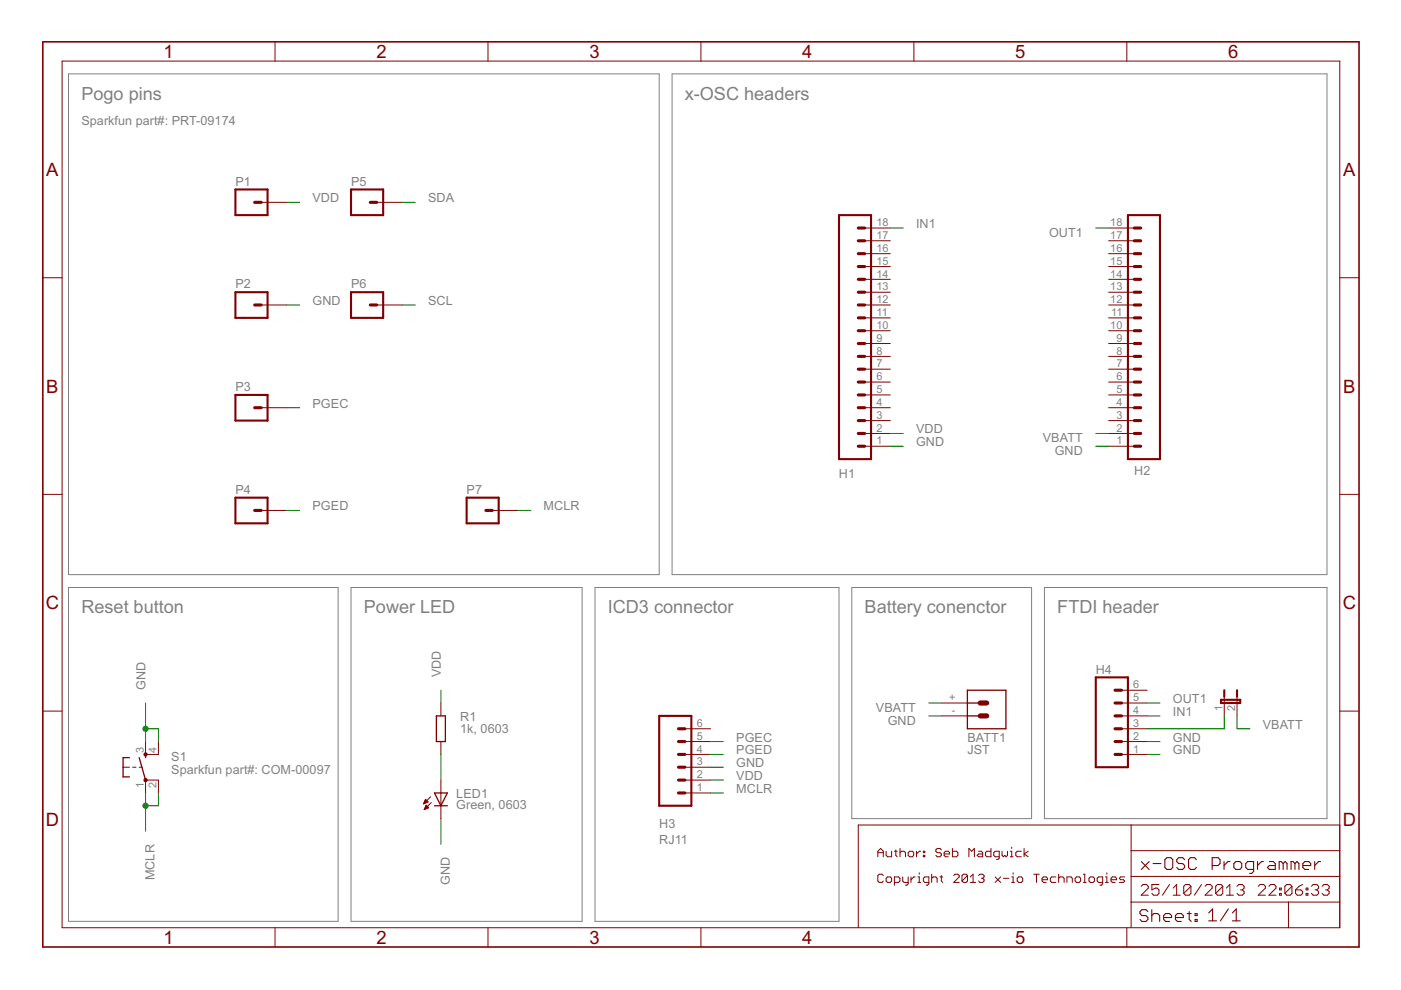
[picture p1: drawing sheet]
<svg xmlns="http://www.w3.org/2000/svg" width="297mm" height="210mm" viewBox="0 0 297 210" stroke-linecap="round" stroke-linejoin="round" font-family="sans-serif">
<path d="M14.5 15.7h125.3v106.1h-125.3zM142.5 15.7h138.8v106.1h-138.8zM14.5 124.6h57.2v70.7h-57.2zM74.4 124.6h49v70.7h-49zM126.2 124.6h51.7v70.7h-51.7zM180.6 124.6h38.1v49h-38.1zM221.4 124.6h59.9v49h-59.9z" fill="none" stroke="#808080" stroke-width=".21"/>
<g fill="none" stroke="#800000" stroke-width=".21">
<path d="M13.2 13h270.9v183.7h-270.9zM58.3 8.9v4.1M103.5 8.9v4.1M148.6 8.9v4.1M193.8 8.9v4.1M238.9 8.9v4.1M9.1 58.9h4.1M55.4 42.9h5.4M79.9 42.9h5.4M183.3 59.2h5.5M183.3 56.5h5.5M183.3 53.8h5.5"/>
<path d="M183.3 51.1h5.5M183.3 48.3h5.5M235.1 59.2h5.4M235.1 56.5h5.4M235.1 53.8h5.4M235.1 51.1h5.4M235.1 48.3h5.4M284.1 58.9h4M55.4 64.7h5.4M79.9 64.7h5.4M183.3 78.3h5.5M183.3 75.6h5.5"/>
<path d="M183.3 72.8h5.5M183.3 70.1h5.5M183.3 67.4h5.5M183.3 64.7h5.5M183.3 62h5.5M235.1 78.3h5.4M235.1 75.6h5.4M235.1 72.8h5.4M235.1 70.1h5.4M235.1 67.4h5.4M235.1 64.7h5.4M235.1 62h5.4"/>
<path d="M55.4 86.4h5.4M183.3 91.9h5.5M183.3 89.2h5.5M183.3 86.4h5.5M183.3 83.7h5.5M183.3 81h5.5M183.3 94.6h5.5M235.1 91.9h5.4M235.1 89.2h5.4M235.1 86.4h5.4M235.1 83.7h5.4M235.1 81h5.4"/>
<path d="M235.1 94.6h5.4M9.1 104.8h4.1M55.4 108.2h5.4M104.4 108.2h5.4M284.1 104.8h4M9.1 150.8h4.1M30.9 157.2v2.8h2.7v-2.8M93.5 149.1v2.7M93.5 157.2v2.8M145.2 160h5.5M145.2 157.2h5.5M145.2 154.5h5.5"/>
<path d="M199.7 149.1h5.4M199.7 151.8h5.4M237.8 160h5.4M237.8 157.2h5.4M237.8 154.5h5.4M237.8 149.1h5.4M237.8 151.8h5.4M237.8 146.3h5.4M259.6 147.7v4.1M262.3 147.7v4.1M284.1 150.8h4M26.1 162.7h1.4"/>
<path d="M28.1 162.7h.7M29.5 162.7h.7M30.9 168.1v-2.7h2.7v2.7M89.8 170.4h.1M89.9 170.3h.3M89.9 170.1h.6M90 171.6h.1M90 170h.7M90 169.9h.6M90 171.4h.4M90.1 171.3h.7M90.1 169.7h.4"/>
<path d="M90.1 171.2h.7M90.2 169.6h.1M90.2 169.5l.6 .5-1 .4zM90.2 171h.5M90.3 170.9h.3M90.3 170.8h.1M90.3 170.7l.6 .6-1 .4zM91.3 168.9l-1.5 1.5M91.4 170.2l-1.5 1.5M93.5 165.4v8.2M145.2 168.1h5.5M145.2 165.4h5.5"/>
<path d="M145.2 162.7h5.5M190.8 179.9v1.8M201.9 179.9v1.8h.9l.3-.3v-.6l-.3-.3h-.9M210.1 179.9v1.8h-.9l-.3-.3v-.6l.3-.3h.9M214.5 179.6v.3M217.1 179.9v1.8M239.8 174.9v21.8M284.1 174.9h-102.1v21.8M58.3 196.7v4.1M103.5 196.7v4.1M148.6 196.7v4.1M186.1 181.7v-1.2l.6-.6 .6 .6v1.2"/>
<path d="M186.1 180.8h1.2M187.3 185.6l-.3-.2h-.6l-.3 .2v1.2l.3 .3h.6l.3-.3M187.9 186.2l.3-.3h.6l.2 .3v.6l-.2 .3h-.6l-.3-.3zM187.9 180.5v.9l.3 .3h.8v-1.2M189.6 187.1h.9l.3-.3v-.6l-.3-.3h-.9v1.8M189.6 180.5h.6M189.9 180.2v1.2l.3 .3M190.8 180.8l.3-.3h.6l.3 .3v.9M191.4 185.9v.9l.3 .3h.9M192.6 185.9v1.5l-.3 .3h-.3M192.8 180.5h.6l.3 .3v.6l-.3 .3h-.6l-.2-.3v-.6zM193.1 185.9v1.2"/>
<path d="M193.8 196.7v4.1M194 185.9h-.3l-.6 .6M194.3 180.5v1.2M194.6 187.1h.6M194.6 185.9h.3v1.2M194.9 185.1v.3M195.2 180.5h-.3l-.6 .6M195.8 180.5h.3v.3h-.3zM195.8 181.4h.3v.3h-.3zM196.9 187.1h-.8l-.3-.3v-.6l.3-.3h.8v1.5l-.2 .3h-.3M197.5 186.2l.3-.3h.6l.3 .3v.9M197.5 185.4v1.7"/>
<path d="M199.3 185.9h.6M199.6 180.2l-.3-.3h-.6l-.3 .3v.3l.3 .3h.6l.3 .3v.3l-.3 .3h-.6l-.3-.3M199.6 185.6v1.2l.3 .3M200.2 181.1h1.1v-.3l-.3-.3h-.6l-.2 .3v.6l.2 .3h.6M202.2 185.6l.3-.2h.6l.3 .2v.3l-1.2 1.2h1.2M205.1 185.6l-.2-.2h-.6l-.3 .2v1.2M205.1 185.6v1.2l-.2 .3h-.6l-.3-.3M205.1 185.6l-1.1 1.2M205.4 181.7v-1.8l.6 .6 .6-.6v1.8M205.7 187.1h1.2M205.7 185.9l.6-.5v1.7M207.5 185.6l.3-.2h.5l.3 .2v.3l-.3 .3"/>
<path d="M207.5 180.5h.6l.2 .3v.9h-.8l-.3-.3 .3-.3h.8M208.1 186.2h.2M208.3 186.2l.3 .3v.3l-.3 .3h-.5l-.3-.3M211 185.9l1.2 1.2M211.9 181.7h-.9l-.3-.3v-.6l.3-.3h.9v1.4l-.3 .3h-.3M212.2 185.9l-1.2 1.2M212.4 180.5v.9l.3 .3 .3-.3 .3 .3 .3-.3v-.9M212.7 186.2h1.2M214.2 181.7h.6M214.2 180.5h.3v1.2M214.5 187.1h.6M214.5 185.9h.3v1.2"/>
<path d="M214.8 185.1v.3M215.7 186.2l.3-.3h.5l.3 .3v.6l-.3 .3h-.5l-.3-.3zM216.5 180.5h-.8l-.3 .3v.6l.3 .3h.8M218 180.5l-.9 .6 .9 .6M219.2 185.4h1.1M219.8 185.4v1.7M220.9 186.5h1.2v-.3l-.3-.3h-.6l-.3 .3v.6l.3 .3h.6M223.9 185.9h-.9l-.3 .3v.6l.3 .3h.9M224.5 186.2l.2-.3h.6l.3 .3v.9M224.5 185.4v1.7M226.2 187.1v-1.2h.9l.3 .3v.9M228.2 185.9h.6l.3 .3v.6l-.3 .3h-.6l-.3-.3v-.6z"/>
<path d="M229.7 185.4h.3v1.7M229.7 187.1h.6M231.2 185.9h.6l.3 .3v.6l-.3 .3h-.6l-.3-.3v-.6zM233.8 187.1h-.9l-.3-.3v-.6l.3-.3h.9v1.5l-.3 .3h-.3M234.4 187.1h.6M234.4 185.9h.3v1.2M234.7 185.1v.3M235.6 186.5h1.1v-.3l-.3-.3h-.6l-.2 .3v.6l.2 .3h.6M238.5 185.9h-.9l-.3 .3 .3 .3h.6l.3 .3-.3 .3h-.9M238.9 196.7v4.1M239.8 191.3h44.3M239.8 185.8h44.3"/>
<path d="M239.8 180.4h44.3M242 187.9l.3-.4h.8l.4 .4v.4l-1.5 1.5h1.5M245.7 187.5h-1.5v1.2l.8-.4h.3l.4 .4v.7l-.4 .4h-.7l-.4-.4M248 187.5l-1.5 2.3M248.7 189.8h1.5M248.7 188.3l.8-.8v2.3M252.5 187.9v1.5l-.4 .4h-.7l-.4-.4M252.5 187.9l-.4-.4h-.7l-.4 .4v1.5M252.5 187.9l-1.5 1.5M254.7 187.5l-1.5 2.3M255.5 187.9l.4-.4h.7l.4 .4v.4l-1.5 1.5h1.5M259.2 187.9v1.5l-.3 .4h-.8l-.4-.4"/>
<path d="M259.2 187.9l-.3-.4h-.8l-.4 .4v1.5M259.2 187.9l-1.5 1.5M260 189.8h1.5M260 188.3l.8-.8v2.3M262.3 187.9l.3-.4h.8l.4 .4v.4l-.4 .4M263 188.7h.4M263.4 188.7l.4 .3v.4l-.4 .4h-.8l-.3-.4M266.8 187.9l.3-.4h.8l.4 .4v.4l-1.5 1.5h1.5M269 187.9l.4-.4h.8l.3 .4v.4l-1.5 1.5h1.5M271.3 189.4h.4v.4h-.4zM271.3 188.3h.4v.4h-.4zM273.2 191.3v5.4"/>
<path d="M273.9 187.9v1.5l-.4 .4h-.7l-.4-.4M273.9 187.9l-.4-.4h-.7l-.4 .4v1.5M273.9 187.9l-1.5 1.5M274.7 188.7h1.1l.4 .3v.4l-.4 .4h-.8l-.3-.4zM276.2 187.5l-.8 .4-.7 .8M276.9 189.4h.4v.4h-.4zM276.9 188.3h.4v.4h-.4zM278 187.9l.4-.4h.8l.4 .4v.4l-.4 .4M278.8 188.7h.4M279.2 188.7l.4 .3v.4l-.4 .4h-.8l-.4-.4M280.3 187.9l.4-.4h.7l.4 .4v.4l-.4 .4M281.1 188.7h.3"/>
<path d="M281.4 188.7l.4 .3v.4l-.4 .4h-.7l-.4-.4"/>
</g>
<g fill="none" stroke="#800000" stroke-width=".44">
<path d="M49.9 40.2h6.8v5.4h-6.8zM74.4 40.2h6.8v5.4h-6.8zM177.9 45.6h6.8v51.7h-6.8zM239.1 45.6h6.8v51.7h-6.8zM49.9 62h6.8v5.4h-6.8zM74.4 62h6.8v5.4h-6.8zM49.9 83.7h6.8v5.5h-6.8zM49.9 105.5h6.8v5.5h-6.8zM98.9 105.5h6.8v5.5h-6.8zM139.8 151.8h6.8v19h-6.8zM232.3 143.6h6.8v19.1h-6.8zM258.9 148.4h4.1v.7h-4.1z"/>
<path d="M259.6 146.3v1.4M262.3 146.3v1.4"/>
</g>
<g fill="none" stroke="#800000" stroke-width=".66">
<path d="M54 42.9h1.4M78.5 42.9h1.4M182 56.5h1.3M182 59.2h1.3M182 53.8h1.3M182 51.1h1.3M182 48.3h1.3M240.5 56.5h1.4M240.5 59.2h1.4M240.5 53.8h1.4M240.5 51.1h1.4M240.5 48.3h1.4"/>
<path d="M54 64.7h1.4M78.5 64.7h1.4M182 78.3h1.3M182 75.6h1.3M182 72.8h1.3M182 70.1h1.3M182 62h1.3M182 64.7h1.3M182 67.4h1.3M240.5 78.3h1.4M240.5 75.6h1.4M240.5 72.8h1.4"/>
<path d="M240.5 70.1h1.4M240.5 62h1.4M240.5 64.7h1.4M240.5 67.4h1.4M54 86.4h1.4M182 89.2h1.3M182 91.9h1.3M182 83.7h1.3M182 86.4h1.3M182 81h1.3M182 94.6h1.3M240.5 89.2h1.4"/>
<path d="M240.5 91.9h1.4M240.5 83.7h1.4M240.5 86.4h1.4M240.5 81h1.4M240.5 94.6h1.4M54 108.2h1.4M103 108.2h1.4M143.8 157.2h1.4M143.8 160h1.4M143.8 154.5h1.4M236.4 157.2h1.4M236.4 160h1.4"/>
<path d="M236.4 154.5h1.4M236.4 149.1h1.4M236.4 151.8h1.4M236.4 146.3h1.4M143.8 162.7h1.4M143.8 165.4h1.4M143.8 168.1h1.4"/>
</g>
<path d="M30.9 160v.6M92.5 151.8h1.9v5.4h-1.9zM205.1 146.3h8.2v8.2h-8.2zM205.1 149.1h2.7M205.1 151.8h2.7M27.5 160.6h-1.4v4.1h1.4M29.5 160.6l1.4 4.8M92.1 168.1h2.7l-1.3 2.7zM92.1 170.8h2.7" fill="none" stroke="#800000" stroke-width=".28"/>
<path d="M207.8 149.1h1.4M207.8 151.8h1.4" fill="none" stroke="#800000" stroke-width="1.1"/>
<g fill="none" stroke="#800000" stroke-width=".23">
<path d="M242 182.7l1.6 1.6M243.4 193.3l-.4-.4h-.9l-.4 .4v.4l.4 .4h.9l.4 .4v.4l-.4 .5h-.9l-.4-.5M243.6 182.7l-1.6 1.6M244.2 194.1l.4-.4h.8l.5 .4v1.3M244.2 192.9v2.5M244.5 183.1h1.6M246.7 194.5h1.7v-.4l-.4-.4h-.9l-.4 .4v.8l.4 .5h.9M247.4 181.8h.8l.4 .5v1.6l-.4 .4h-.8l-.4-.4v-1.6zM249.2 194.5h1.7v-.4l-.4-.4h-.9l-.4 .4v.8l.4 .5h.9M251.2 182.3l-.5-.5h-.8l-.4 .5v.4l.4 .4h.8l.5 .4v.4l-.5 .4h-.8l-.4-.4M251.7 193.7h.9M252.1 193.3v1.6l.5 .5"/>
<path d="M253.4 193.7h.4v.4h-.4zM253.4 194.9h.4v.5h-.4zM253.7 182.3l-.4-.5h-.9l-.4 .5v1.6l.4 .4h.9l.4-.4M256.3 193.6l.8-.9v2.5M256.3 195.2h1.6M257 183.5h1.3l.4-.4v-.8l-.4-.5h-1.3v2.5M259.5 182.7v1.6M260.4 192.7l-1.6 2.5M260.8 182.7h-.5l-.8 .8M261.3 195.2h1.7M261.3 193.6l.8-.9v2.5M262 182.7h.9l.4 .4v.8l-.4 .4h-.9l-.4-.4v-.8z"/>
<path d="M265.8 184.3h-1.3l-.4-.4v-.8l.4-.4h1.3v2.1l-.4 .4h-.5M266.6 182.7v1.6M267.9 182.7h-.4l-.9 .8M269.1 182.7h.9l.4 .4v1.2h-1.3l-.4-.4 .4-.4h1.3M272.1 183.1l-.5-.4h-.4v1.6M272.1 183.1v1.2M272.1 183.1l.4-.4 .4 .4v1.2M274.6 183.1l-.4-.4h-.5v1.6M274.6 183.1v1.2M274.6 183.1l.4-.4 .4 .4v1.2M276.2 183.5h1.7v-.4l-.4-.4h-.9l-.4 .4v.8l.4 .4h.9M278.7 182.7v1.6"/>
<path d="M280 182.7h-.4l-.9 .8"/>
</g>
<path d="M9.1 8.9h279v191.9h-279z" fill="none" stroke="#800000" stroke-width=".34"/>
<g fill="#800000" stroke="#800000" stroke-width=".21">
<circle cx="30.9" cy="165.4" r=".36"/>
<circle cx="30.9" cy="160" r=".36"/>
</g>
<g fill="none" stroke="#008000" stroke-width=".21">
<path d="M60.8 42.9h2.7M85.3 42.9h2.7M188.8 48.3h2.7M232.3 48.3h2.8M60.8 64.7h2.7M85.3 64.7h2.7M60.8 86.4h2.7M188.8 94.6h2.7M188.8 91.9h2.7M232.3 94.6h2.8M232.3 91.9h2.8M60.8 108.2h2.7"/>
<path d="M109.8 108.2h2.7M30.9 154.5h2.7v2.7M30.9 149.1v8.1M93.5 146.3v2.8M93.5 160v5.4M150.7 160h2.7M150.7 157.2h2.7M196.9 151.8h2.8M196.9 149.1h2.8M243.2 151.8h2.7M243.2 160h2.7M243.2 157.2h2.7"/>
<path d="M243.2 149.1h2.7M259.6 151.8v2.7h-16.4M262.3 151.8v2.7h2.7M30.9 168.1v8.2M33.6 168.1v2.7h-2.7M93.5 173.6v5.4M150.7 162.7h2.7M150.7 168.1h2.7M150.7 165.4h2.7"/>
</g>
<g fill="#008000" stroke="#008000" stroke-width=".21">
<circle cx="30.9" cy="154.5" r=".55"/>
<circle cx="30.9" cy="170.8" r=".55"/>
</g>
<g font-size="4.4" fill="#800000">
<text x="34.7" y="12.3">1</text>
<text x="79.8" y="12.3">2</text>
<text x="125" y="12.3">3</text>
<text x="170.1" y="12.3">4</text>
<text x="215.3" y="12.3">5</text>
<text x="260.4" y="12.3">6</text>
<text x="9.8" y="37.3">A</text>
<text x="284.8" y="37.3">A</text>
<text x="9.8" y="83.3">B</text>
<text x="284.8" y="83.3">B</text>
<text x="9.7" y="129.2">C</text>
<text x="284.7" y="129.2">C</text>
<text x="9.7" y="175.1">D</text>
<text x="284.7" y="175.1">D</text>
<text x="34.7" y="200.1">1</text>
<text x="79.8" y="200.1">2</text>
<text x="125" y="200.1">3</text>
<text x="170.1" y="200.1">4</text>
<text x="215.3" y="200.1">5</text>
<text x="260.4" y="200.1">6</text>
</g>
<g font-size="4.3" fill="#808080">
<text x="17.2" y="21.1">Pogo pins</text>
<text x="145.2" y="21.1">x-OSC headers</text>
<text x="17.2" y="130">Reset button</text>
<text x="77.1" y="130">Power LED</text>
<text x="128.9" y="130">ICD3 connector</text>
<text x="183.3" y="130">Battery conenctor</text>
<text x="224.2" y="130">FTDI header</text>
</g>
<g font-size="3" fill="#808080">
<text x="17.2" y="26.6">Sparkfun part#: PRT-09174</text>
<text x="49.9" y="39.4">P1</text>
<text x="74.4" y="39.4">P5</text>
<text x="66.3" y="42.9">VDD</text>
<text x="90.8" y="42.9">SDA</text>
<text x="194.2" y="48.3">IN1</text>
<text x="222.4" y="50.2">OUT1</text>
<text x="49.9" y="61.1">P2</text>
<text x="66.3" y="64.7">GND</text>
<text x="74.4" y="61.1">P6</text>
<text x="90.8" y="64.7">SCL</text>
<text x="49.9" y="82.9">P3</text>
<text x="66.3" y="86.5">PGEC</text>
<text x="194.2" y="94.6">GND</text>
<text x="194.2" y="91.9">VDD</text>
<text x="221.1" y="93.8">VBATT</text>
<text x="177.9" y="101.4">H1</text>
<text x="223.6" y="96.5">GND</text>
<text x="240.5" y="100.6">H2</text>
<text x="49.9" y="104.7">P4</text>
<text x="98.9" y="104.7">P7</text>
<text x="66.3" y="108.2">PGED</text>
<text x="115.3" y="108.2">MCLR</text>
<text x="93.5" y="143.6" transform="rotate(-90 93.5 143.6)">VDD</text>
<text x="232.3" y="142.8">H4</text>
<text x="30.9" y="146.3" transform="rotate(-90 30.9 146.3)">GND</text>
<text x="248.7" y="149.1">OUT1</text>
<text x="97.6" y="155.3">1k, 0603</text>
<text x="97.6" y="152.9">R1</text>
<text x="185.7" y="151">VBATT</text>
<text x="188.2" y="153.7">GND</text>
<text x="248.7" y="151.8">IN1</text>
<text x="267.7" y="154.5">VBATT</text>
<text x="36.3" y="161.3">S1</text>
<text x="156.1" y="160">PGED</text>
<text x="156.1" y="157.2">PGEC</text>
<text x="205.1" y="160">JST</text>
<text x="205.1" y="157.2">BATT1</text>
<text x="248.7" y="160">GND</text>
<text x="248.7" y="157.2">GND</text>
<text x="36.3" y="164">Sparkfun part#: COM-00097</text>
<text x="156.1" y="162.7">GND</text>
<text x="156.1" y="165.4">VDD</text>
<text x="96.7" y="171.5">Green, 0603</text>
<text x="96.7" y="169.2">LED1</text>
<text x="156.1" y="168.1">MCLR</text>
<text x="139.8" y="179">RJ11</text>
<text x="139.8" y="175.5">H3</text>
<text x="32.8" y="186.6" transform="rotate(-90 32.8 186.6)">MCLR</text>
<text x="95.4" y="187.7" transform="rotate(-90 95.4 187.7)">GND</text>
</g>
<g font-size="2.6" fill="#808080">
<text x="185.8" y="48">18</text>
<text x="235.4" y="48">18</text>
<text x="185.8" y="53.4">16</text>
<text x="185.8" y="50.7">17</text>
<text x="235.4" y="53.4">16</text>
<text x="235.4" y="50.7">17</text>
<text x="185.8" y="58.8">14</text>
<text x="185.8" y="56.1">15</text>
<text x="235.4" y="58.8">14</text>
<text x="235.4" y="56.1">15</text>
<text x="185.8" y="64.3">12</text>
<text x="185.8" y="61.6">13</text>
<text x="235.4" y="64.3">12</text>
<text x="235.4" y="61.6">13</text>
<text x="185.8" y="69.7">10</text>
<text x="185.8" y="67">11</text>
<text x="235.4" y="69.7">10</text>
<text x="235.6" y="67">11</text>
<text x="185.8" y="77.9">7</text>
<text x="185.8" y="75.2">8</text>
<text x="185.8" y="72.5">9</text>
<text x="236.7" y="77.9">7</text>
<text x="236.7" y="75.2">8</text>
<text x="236.7" y="72.5">9</text>
<text x="185.8" y="83.3">5</text>
<text x="185.8" y="80.6">6</text>
<text x="236.7" y="83.3">5</text>
<text x="236.7" y="80.6">6</text>
<text x="185.8" y="88.8">3</text>
<text x="185.8" y="86.1">4</text>
<text x="236.7" y="88.8">3</text>
<text x="236.7" y="86.1">4</text>
<text x="185.8" y="91.5">2</text>
<text x="185.8" y="94.2">1</text>
<text x="236.7" y="91.5">2</text>
<text x="236.7" y="94.2">1</text>
<text x="201.2" y="148.7">+</text>
<text x="240.3" y="148.7">5</text>
<text x="240.3" y="146">6</text>
<text x="147.7" y="154.1">6</text>
<text x="201.8" y="151.4">-</text>
<text x="240.3" y="154.1">3</text>
<text x="240.3" y="151.4">4</text>
<text x="259.2" y="150.7" transform="rotate(-90 259.2 150.7)">1</text>
<text x="261.9" y="150.7" transform="rotate(-90 261.9 150.7)">2</text>
<text x="30.5" y="159.6" transform="rotate(-90 30.5 159.6)">3</text>
<text x="33.2" y="159.6" transform="rotate(-90 33.2 159.6)">4</text>
<text x="147.7" y="159.6">4</text>
<text x="147.7" y="156.8">5</text>
<text x="240.3" y="159.6">1</text>
<text x="240.3" y="156.8">2</text>
<text x="30.5" y="167.1" transform="rotate(-90 30.5 167.1)">1</text>
<text x="33.2" y="167.1" transform="rotate(-90 33.2 167.1)">2</text>
<text x="147.7" y="167.7">1</text>
<text x="147.7" y="165">2</text>
<text x="147.7" y="162.3">3</text>
</g>
</svg>
